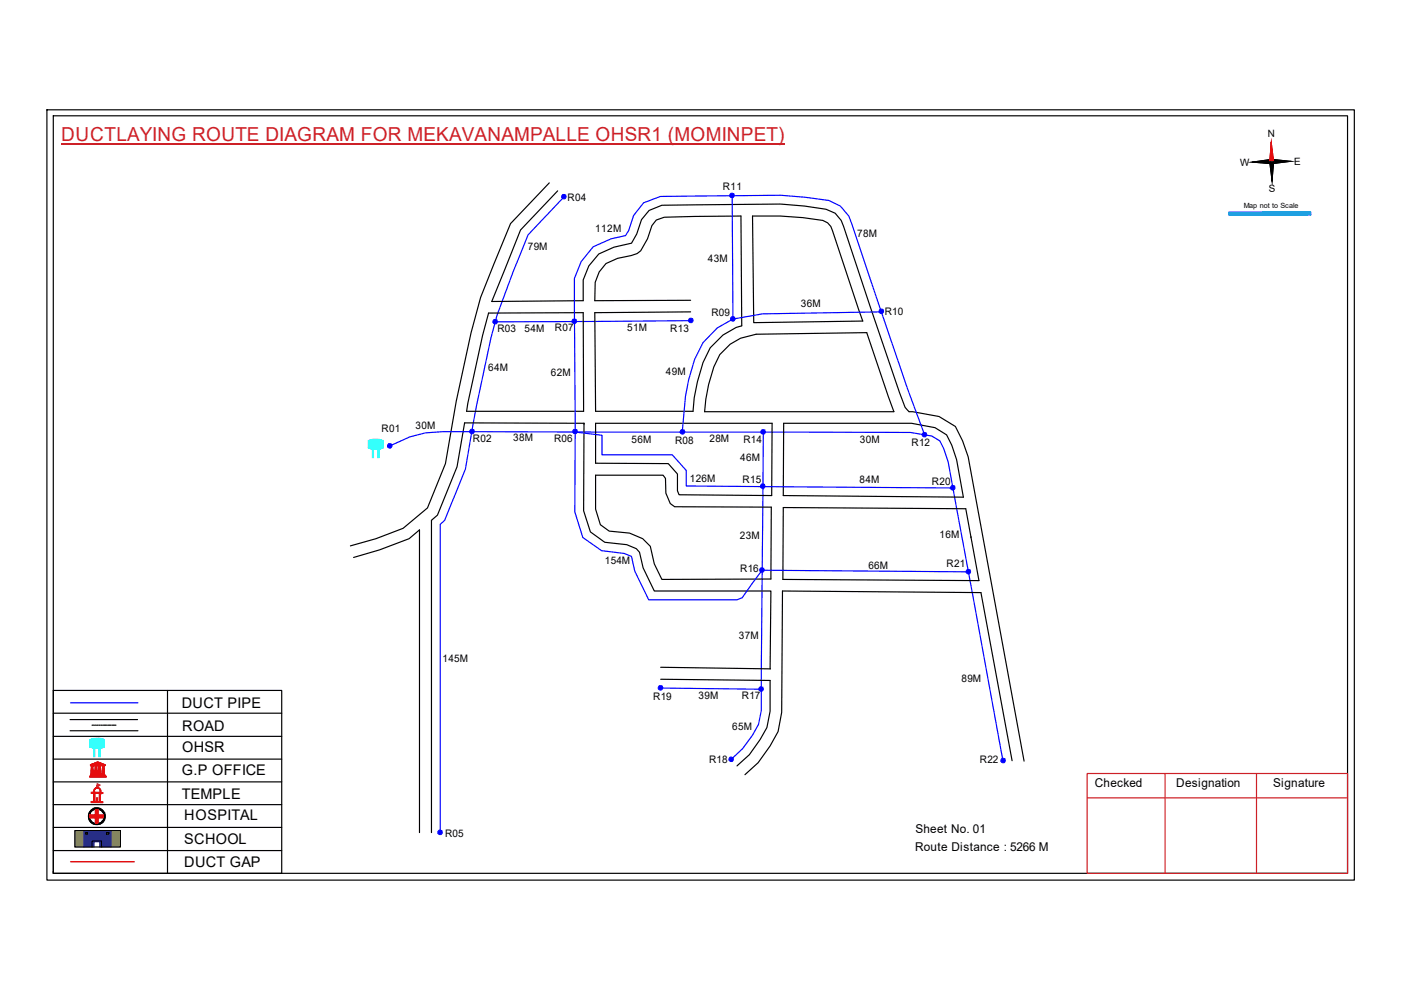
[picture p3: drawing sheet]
<svg xmlns="http://www.w3.org/2000/svg" width="297mm" height="210mm" viewBox="0 0 297 210" stroke-linecap="round" stroke-linejoin="round" font-family="sans-serif">
<path d="M11.3 151.2h48.4M11.3 156.1h48.4M14.9 152.6h14.3M14.9 154.9h14.3M35.5 146.4v38.8M11.3 175.4h48.4M11.3 161h48.4M11.3 165.8h48.4M11.3 170.6h48.4M11.3 180.3h48.4" fill="none" stroke="#000" stroke-width=".25"/>
<path d="M21 158.6h.3v1.8h-.3z" fill-rule="evenodd" fill="#0ffffc"/>
<path d="M21 158.6h.3v1.8h-.3z" fill="none" stroke="#0ffffc" stroke-width=".21"/>
<path d="M19.9 158.6h.2v1.8h-.2z" fill-rule="evenodd" fill="#0ffffc"/>
<path d="M19 156.9l1.6-.4 1.5 .3v1.6l-1.5 .3-1.6-.4zM19.9 158.6h.2v1.8h-.2z" fill="none" stroke="#0ffffc" stroke-width=".21"/>
<path d="M19 156.8a4 4 0 0 1 3.1 0v1.7a4.5 4.5 0 0 1-3-.1z" fill-rule="evenodd" fill="#0ffffc"/>
<path d="M19 156.8a4 4 0 0 1 3.1 0v1.7a4.5 4.5 0 0 1-3-.1z" fill="none" stroke="#0ffffc" stroke-width=".21"/>
<path d="M19 164.6h3.5v.2h-3.5zM19.2 164.3h3.1v.2h-3.1zM19.2 162.1l1.5-.6 1.6 .7zM19.3 162.4l.6-.1-.2 .1 .1 1.7h-.5l.1-1.7zM19.3 164.2h2.8v.1h-2.8zM19.5 162.1l1.2-.5 1.3 .5zM20.1 162.3h.5v1.8h-.5zM20.7 161.7l.2 .1-.2 .3zM20.9 162.3h.5v1.8h-.5zM21.6 162.3l.6 .1h-.1v1.7h-.4l.1-1.7z" fill="none" stroke="#f00" stroke-width=".21"/>
<path d="M21.6 162.3h.5v1.8h-.5z" fill-rule="evenodd" fill="#f00"/>
<path d="M21.6 162.3h.5v1.8h-.5z" fill="none" stroke="#f00" stroke-width=".21"/>
<path d="M20.9 162.3h.5v1.8h-.5z" fill-rule="evenodd" fill="#f00"/>
<path d="M20.9 162.3h.5v1.8h-.5z" fill="none" stroke="#f00" stroke-width=".21"/>
<path d="M20.1 162.3h.5v1.8h-.5z" fill-rule="evenodd" fill="#f00"/>
<path d="M20.1 162.3h.5v1.8h-.5z" fill="none" stroke="#f00" stroke-width=".21"/>
<path d="M19.3 162.3h.5v1.8h-.5z" fill-rule="evenodd" fill="#f00"/>
<path d="M19.3 162.3h.5v1.8h-.5z" fill="none" stroke="#f00" stroke-width=".21"/>
<path d="M20.6 161.7h.4v.4h-.4z" fill-rule="evenodd" fill="#f00"/>
<path d="M19 164.6h3.6v.2h-3.6zM19 164.7h3.6M19.2 164.3h3.1v.2h-3.1zM19.2 164.4h3.1M19.3 164.2h2.8v.1h-2.8zM19.3 164.3h2.8M20.6 161.7h.4v.4h-.4z" fill="none" stroke="#f00" stroke-width=".21"/>
<path d="M19.2 162.1l1-.4a.94 .94 0 0 1 1.1 0l1 .4v.2h-3.1zM19.9 162.1h.7l-.1-.3zM21 161.8l-.1 .3h.7z" fill-rule="evenodd" fill="#f00"/>
<path d="M19.2 162.1l1-.4a.94 .94 0 0 1 1.1 0l1 .4v.2h-3.1zM19.9 162.1l.6-.3 .1 .3zM20.1 168.1h1l-.1 1.9-.9-.1zM20.1 167.2a.73 .73 0 0 1 .9-.2 .73 .73 0 0 1 .4 .9v.2h.4v.1h-.5v1.7l.5 .1v.2l-2.5-.1v-.2h.6v-1.8h-.5v-.1h.5v-.4zM20.1 167.3a.55 .55 0 0 1 1 0l.2 .8-1.4-.1zM20.5 169.2l.1 .6zM20.6 166.5l.1 .5zM21 161.8l.6 .3h-.7z" fill="none" stroke="#f00" stroke-width=".21"/>
<path d="M20.6 166.2l.6 .3-.5 .3z" fill="none" stroke="#e66000" stroke-width=".21"/>
<path d="M20 167.2a.8 .8 0 0 1 1.4 .3v.5l.4 .1v.1l-.5 .1v1.5l.1 .2h.4v.2h-2.5v-.3l.6-.1v-1.6h-.6v-.2h.5zM20.1 167.4l-.2 .6h1.3l-.1-.6-.2-.3h-.5zM20.1 168.3v1.6h.9v-1.7zM20.4 169.2h.3l-.1 .7h-.2z" fill-rule="evenodd" fill="#f00"/>
<path d="M20 167.2a.8 .8 0 0 1 1.4 .3v.5l.4 .1v.1l-.5 .1v1.5l.1 .2h.4v.2h-2.5v-.3l.6-.1v-1.6h-.6v-.2h.5zM20.1 167.4l.3-.3h.5l.2 .3 .1 .6h-1.3zM20.1 168.3l.9-.1v1.7h-.9zM20.4 169.2h.3l-.1 .7h-.2z" fill="none" stroke="#f00" stroke-width=".21"/>
<path d="M20.6 166.5v.5z" fill="#f00"/>
<path d="M20.6 166.5v.5z" fill="none" stroke="#f00" stroke-width=".21"/>
<path d="M20.6 166.5v.5z" fill="#f00"/>
<path d="M20.6 166.5v.5z" fill="none" stroke="#f00" stroke-width=".21"/>
<path d="M20.6 166.5v.5z" fill="#f00"/>
<path d="M20.6 166.5v.5zM20.6 166.5v.5" fill="none" stroke="#f00" stroke-width=".21"/>
<path d="M20.7 166.8l-.1 .2z" fill="#f00"/>
<path d="M20.7 166.8l-.1 .2z" fill="none" stroke="#f00" stroke-width=".21"/>
<path d="M20.7 166.8v.2z" fill="#f00"/>
<path d="M20.7 166.8v.2z" fill="none" stroke="#f00" stroke-width=".21"/>
<path d="M20.6 167h.1z" fill="#f00"/>
<path d="M20.6 167h.1z" fill="none" stroke="#f00" stroke-width=".21"/>
<path d="M20.6 167h.1z" fill="#f00"/>
<path d="M20.6 167h.1z" fill="none" stroke="#f00" stroke-width=".21"/>
<path d="M20.6 166.2l.6 .3-.6 .3z" fill-rule="evenodd" fill="#e66000"/>
<path d="M20.6 166.2l.6 .3-.6 .3z" fill="none" stroke="#e66000" stroke-width=".21"/>
<path d="M11.3 146.4h48.4v38.8h-48.4zM19.5 153.8h.4M20 153.8h.3M20.4 153.8h.4M21 153.8h.2M21.4 153.8h.3M21.9 153.8h.3M22.3 153.8h.3M22.8 153.8h.4M23.2 153.8h.4M23.7 153.8h.4M24.2 153.8h.4" fill="none" stroke="#000" stroke-width=".25"/>
<path d="M14.9 149h14.3" fill="none" stroke="#00f" stroke-width=".25"/>
<g fill="none" stroke="#000" stroke-width=".21">
<path d="M19.3 172a1.38 1.38 0 0 1 2.4 .2 1.49 1.49 0 0 1-.8 2.4 1.59 1.59 0 0 1-1.7-.8 1.59 1.59 0 0 1 .1-1.8z"/>
<circle cx="20.5" cy="173" r="1.81"/>
<circle cx="20.5" cy="173.1" r="1.78"/>
<circle cx="20.5" cy="173.1" r="1.59"/>
</g>
<path d="M18.7 173a1.81 1.81 0 0 1 3.6 0 1.81 1.81 0 0 1-3.6 0zM19.3 172a1.55 1.55 0 0 0 .2 2.2 1.55 1.55 0 0 0 2.2-.1 1.55 1.55 0 0 0-.2-2.2l-.4-.2a1.37 1.37 0 0 0-1.8 .3z" fill-rule="evenodd" fill="#000"/>
<path d="M19.1 172.8h1.2v-1.1h.5v1.1h1.1v.6h-1.1v1.1h-.5v-1.1h-1.2z" fill="none" stroke="#f00" stroke-width=".25"/>
<path d="M19.1 172.8h1.1v-1.1h.6v1.1h1.1v.6h-1.1v1.1h-.6v-1.1h-1.1z" fill-rule="evenodd" fill="#f00"/>
<path d="M19.1 172.8h1.1v-1.1h.6v1.1h1.1v.6h-1.1v1.1h-.6v-1.1h-1.1z" fill="none" stroke="#f00" stroke-width=".21"/>
<path d="M14.9 182.7h13.6" fill="none" stroke="#f00" stroke-width=".25"/>
<path d="M15.9 176.1h1.9v3.5h-1.9zM23.6 176.1h1.9v3.5h-1.9z" fill-rule="evenodd" fill="#c8c92d"/>
<path d="M15.9 176.1h1.9v3.5h-1.9zM23.6 176.1h1.9v3.5h-1.9z" fill="none" stroke="#c8c92d" stroke-width=".21"/>
<path d="M17.7 176.1h5.9v3.5h-2.5v-1.1h-1.2v1.1h-2.2zM18.2 176.5v.4h.3v-.4zM22.6 176.5v.4h.4v-.4z" fill-rule="evenodd" fill="#293189"/>
<path d="M17.7 176.1h5.9v3.5h-2.5v-1.1h-1.2v1.1h-2.2zM18.2 176.5h.3v.4h-.3zM22.6 176.5h.4v.4h-.4z" fill="none" stroke="#293189" stroke-width=".21"/>
<path d="M9.9 23.3h277.2v163.3h-277.2zM11.3 24.6h274.4v160.6h-274.4zM269.5 30.2l.2 8.2M15.9 176.1h9.6v3.5h-9.6zM18.2 176.5h.4v.4h-.4zM19.5 179.6v-1.3h2v1.3M22.6 176.5h.5v.4h-.5zM11.3 184.8v.4" fill="none" stroke="#000" stroke-width=".25"/>
<path d="M13 30.4h153.4M230.5 164h55.2v21.2h-55.2zM230.5 169.2h55.2M247 164v21.2M266.4 164v21.2" fill="none" stroke="#cd2027" stroke-width=".25"/>
<path d="M265.5 34.4l4.1-.6v.9zM269.6 33.8l4.1 .4-4.1 .5z" fill="#000"/>
<path d="M265.5 34.4l4.1-.6v.9zM269.6 33.8l4.1 .4-4.1 .5z" fill="none" stroke="#000" stroke-width=".21"/>
<path d="M269.5 30.2l.5 4.1h-.8z" fill="#f00"/>
<path d="M269.5 30.2l.5 4.1h-.8z" fill="none" stroke="#f00" stroke-width=".21"/>
<path d="M269.2 34.3h.8l-.3 4.1zM265.5 34.4l4.1-.6v.9zM269.6 33.8l4.1 .4-4.1 .5z" fill="#000"/>
<path d="M265.5 34.4l4.1-.6v.9zM269.2 34.3h.8l-.3 4.1zM269.6 33.8l4.1 .4-4.1 .5z" fill="none" stroke="#000" stroke-width=".21"/>
<path d="M269.5 30.2l.2 8.2" fill="none" stroke="#000" stroke-width=".25"/>
<path d="M269.5 30.2l.5 4.1h-.8z" fill="#f00"/>
<path d="M269.5 30.2l.5 4.1h-.8z" fill="none" stroke="#f00" stroke-width=".21"/>
<path d="M269.2 34.3h.8l-.3 4.1z" fill="#000"/>
<path d="M269.2 34.3h.8l-.3 4.1z" fill="none" stroke="#000" stroke-width=".21"/>
<path d="M269.5 30.2l.1 4.1" fill="none" stroke="#f00" stroke-width=".25"/>
<path d="M269.6 34.3l.1 4.1" fill="none" stroke="#000" stroke-width=".25"/>
<path d="M260.6 45h17.2v.6h-17.2z" fill-rule="evenodd" fill="#0093dd"/>
<path d="M260.6 45h17.2v.6h-17.2z" fill="none" stroke="#0093dd" stroke-width=".21"/>
<path d="M260.6 45h17.3v.6h-17.3z" fill="none" stroke="#0093dd" stroke-width=".25"/>
<g fill="none" stroke="#000" stroke-width=".25">
<path d="M116.5 38.8l-8.3 8.6-6.3 15.7-2 7.5-3.2 14.5-2.3 13.2-3.8 9.4-5.1 4.3-5.8 2.2-5.4 1.5M118.2 40.5l-7.8 8.3-6.1 15.1 19.4-.1v-4.4l1.1-3 2.2-2.6 3.2-1.4 3.7-.8 1.1-2 1-3 1.6-2 2.7-1.1 25.2-.2 5.1 .4 4.5 .7 2 .8 1.2 1.5 12.4 36.5 1.2 3.2 .8 .9h.8l5.6 1 3.5 2.1 1.5 3.1 1.2 3.4 11.8 64.5M159.6 45.8h5.8l4.8 .3 4.3 .6 1 .5 .6 .8 .4 .9 6.4 19.2-23.1 .3zM103.6 66.4l20.1-.1v20.9h-24.8l3.4-16.1zM146.4 63.7l-20.3 .1 .1-3.9 .8-2.2 1.5-1.8 2.4-1.1 2.9-.6 1.3-.4 .7-.6 1.5-2.6 .9-2.8 .9-1.1 1.7-.6 16.3-.3 .2 23.3a12.1 12.1 0 0 0-8.2 7.8l-1.2 4-.7 3.4-.3 2.9h-20.6l-.2-20.9 20.3-.2M154.8 73l2.2-1.3 3.3-.8 23.5-.4 5.7 16.8h-40.1a29.9 29.9 0 0 1 3.2-12.1zM123.8 89.7h-25.3l-1.6 9.3-4.2 10.2-1.2 1.1v66.2M123.8 89.7l-.1 18.6 1.5 4.5 3 2.2 4.7 .5 2 .8 .7 .8 .8 3.3 2.3 4.9h24.7l-.1 16.5M123.8 89.7h.1M126.3 89.7h37.4l-.1 15.4-19.6-.2-.4-.8v-3.6l-1.9-2.2-15.4-.1zM166.2 89.7h27l5 1 2.5 1.5 1.1 2.2 1 3.1 1.5 7.9-38.2-.3zM75 118.2l5.5-1.6 6.2-2.4 2.2-1.8v64.1"/>
<path d="M126.3 100.8h14.3l.5 .6 .1 3.2 .9 2.2 .9 .6 20.5 .1-.1 15.3-23.1 .1-1.6-3.4-.8-3.7-1.6-1.6-2.8-1.2-4.3-.4-1.9-1.3-1-3.4zM166.1 107.6l38.7 .3 2.8 15.2-41.6-.2zM205.9 113.8h.1M140.1 144l23.2 .3v6.5l-.7 3.5-1.4 2.5-2.3 3.2-2.7 2.4M140.1 141.5l23.3 .3M214.6 161.3l-6.6-35.7-42.1-.3-.2 25.7-.7 4.1-1.7 3.1-2.6 3.5-2.8 2.6"/>
</g>
<path d="M119.6 41.7l-7.6 8.1-3.2 7.9-3.4 9.2a335.2 335.2 0 0 0-6.7 32.6l-4.4 10.8-1 .9v65.3M155.2 41.5l.2 26.1M146.4 68l-41.4 .2M186.8 66.1l-25.1 .4-6.3 1.1-3.3 1.9-3 3.1-1.8 3.6-1.3 4.3-.7 3.6-.7 7.5M100 91.5l93.1 .2 4.5 .8 1.7 1 .8 1.7 .9 2.8 11.6 63.3M122 91.6l5.6 .7v4.1h14.9l3 3.3v3.3l56.6 .5M161.8 91.6l-.4 59-.6 3-1.2 2.3-2.2 2.8-2.4 2.3M196 92.2l-3.5-9.6-12-35.3-.5-1.5-1.8-2.1-2.5-1.2-5-.7-5.1-.4-25.6 .3-3.6 1.3-2.1 2.7-1 3.2-.7 1.1-3 .6-3.8 1.7-2.6 3.2-1.4 3.5 .2 30.7-.1 18.8 1.7 5.5 3.9 2.8 4.9 .5 1.5 .7 .7 3.1 2.9 6.1h18.7l1.1-.5 4.3-5.8 43.7 .3M140 145.9l21.4 .2" fill="none" stroke="#00f" stroke-width=".25"/>
<circle cx="93.3" cy="176.4" r=".49" fill="#00f"/>
<circle cx="93.3" cy="176.4" r=".49" fill="none" stroke="#00f" stroke-width=".21"/>
<circle cx="100.1" cy="91.4" r=".49" fill="#00f"/>
<circle cx="100.1" cy="91.4" r=".49" fill="none" stroke="#00f" stroke-width=".21"/>
<circle cx="121.9" cy="91.4" r=".49" fill="#00f"/>
<circle cx="121.9" cy="91.4" r=".49" fill="none" stroke="#00f" stroke-width=".21"/>
<circle cx="105" cy="68.2" r=".49" fill="#00f"/>
<circle cx="105" cy="68.2" r=".49" fill="none" stroke="#00f" stroke-width=".21"/>
<circle cx="119.6" cy="41.7" r=".49" fill="#00f"/>
<circle cx="119.6" cy="41.7" r=".49" fill="none" stroke="#00f" stroke-width=".21"/>
<circle cx="121.8" cy="68.1" r=".49" fill="#00f"/>
<circle cx="121.8" cy="68.1" r=".49" fill="none" stroke="#00f" stroke-width=".21"/>
<circle cx="146.5" cy="67.9" r=".49" fill="#00f"/>
<circle cx="146.5" cy="67.9" r=".49" fill="none" stroke="#00f" stroke-width=".21"/>
<circle cx="155.2" cy="41.4" r=".49" fill="#00f"/>
<circle cx="155.2" cy="41.4" r=".49" fill="none" stroke="#00f" stroke-width=".21"/>
<circle cx="155.4" cy="67.6" r=".49" fill="#00f"/>
<circle cx="155.4" cy="67.6" r=".49" fill="none" stroke="#00f" stroke-width=".21"/>
<circle cx="186.9" cy="66" r=".49" fill="#00f"/>
<circle cx="186.9" cy="66" r=".49" fill="none" stroke="#00f" stroke-width=".21"/>
<circle cx="196" cy="92.1" r=".49" fill="#00f"/>
<circle cx="196" cy="92.1" r=".49" fill="none" stroke="#00f" stroke-width=".21"/>
<circle cx="202" cy="103.4" r=".49" fill="#00f"/>
<circle cx="202" cy="103.4" r=".49" fill="none" stroke="#00f" stroke-width=".21"/>
<circle cx="161.7" cy="103" r=".49" fill="#00f"/>
<circle cx="161.7" cy="103" r=".49" fill="none" stroke="#00f" stroke-width=".21"/>
<circle cx="161.8" cy="91.5" r=".49" fill="#00f"/>
<circle cx="161.8" cy="91.5" r=".49" fill="none" stroke="#00f" stroke-width=".21"/>
<circle cx="144.7" cy="91.5" r=".49" fill="#00f"/>
<circle cx="144.7" cy="91.5" r=".49" fill="none" stroke="#00f" stroke-width=".21"/>
<circle cx="161.6" cy="120.8" r=".49" fill="#00f"/>
<circle cx="161.6" cy="120.8" r=".49" fill="none" stroke="#00f" stroke-width=".21"/>
<circle cx="161.4" cy="146" r=".49" fill="#00f"/>
<circle cx="161.4" cy="146" r=".49" fill="none" stroke="#00f" stroke-width=".21"/>
<circle cx="140.1" cy="145.8" r=".49" fill="#00f"/>
<circle cx="140.1" cy="145.8" r=".49" fill="none" stroke="#00f" stroke-width=".21"/>
<circle cx="155" cy="161" r=".49" fill="#00f"/>
<circle cx="155" cy="161" r=".49" fill="none" stroke="#00f" stroke-width=".21"/>
<circle cx="212.7" cy="161.2" r=".49" fill="#00f"/>
<circle cx="212.7" cy="161.2" r=".49" fill="none" stroke="#00f" stroke-width=".21"/>
<circle cx="205.3" cy="121.2" r=".49" fill="#00f"/>
<circle cx="205.3" cy="121.2" r=".49" fill="none" stroke="#00f" stroke-width=".21"/>
<path d="M100 91.5h-6.2l-3.6 .3-3.3 .8-4.3 2" fill="none" stroke="#00f" stroke-width=".25"/>
<circle cx="82.7" cy="94.5" r=".49" fill="#00f"/>
<circle cx="82.7" cy="94.5" r=".49" fill="none" stroke="#00f" stroke-width=".21"/>
<path d="M80 95.2h.4v1.8h-.4z" fill-rule="evenodd" fill="#0ffffc"/>
<path d="M80 95.2h.4v1.8h-.4z" fill="none" stroke="#0ffffc" stroke-width=".21"/>
<path d="M78.9 95.2h.3v1.8h-.3z" fill-rule="evenodd" fill="#0ffffc"/>
<path d="M78.1 93.5l1.5-.3 1.5 .3v1.5l-1.4 .3-1.6-.3zM78.9 95.2h.3v1.8h-.3z" fill="none" stroke="#0ffffc" stroke-width=".21"/>
<path d="M78.1 93.4a4 4 0 0 1 3.1 0l-.1 1.7a4.5 4.5 0 0 1-2.9-.1z" fill-rule="evenodd" fill="#0ffffc"/>
<path d="M78.1 93.4a4 4 0 0 1 3.1 0l-.1 1.7a4.5 4.5 0 0 1-2.9-.1z" fill="none" stroke="#0ffffc" stroke-width=".21"/>
<text font-size="4.1" fill="#cd2027" x="13" y="29.9">DUCTLAYING ROUTE DIAGRAM FOR MEKAVANAMPALLE OHSR1 (MOMINPET)</text>
<g font-size="3.1">
<text x="38.6" y="150">DUCT PIPE</text>
<text x="38.6" y="154.9">ROAD</text>
<text x="38.6" y="159.5">OHSR</text>
<text x="38.6" y="164.3">G.P OFFICE</text>
<text x="38.6" y="169.3">TEMPLE</text>
<text x="39.1" y="173.9">HOSPITAL</text>
<text x="39.1" y="179">SCHOOL</text>
<text x="39.1" y="183.8">DUCT GAP</text>
</g>
<g font-size="2.6">
<text x="232.1" y="167">Checked</text>
<text x="249.4" y="167">Designation</text>
<text x="270" y="167">Signature</text>
<text x="194.1" y="176.6">Sheet No. 01</text>
<text x="194" y="180.3">Route Distance : 5266 M</text>
</g>
<g font-size="2.2">
<text x="153.3" y="40.4">R11</text>
<text x="120.4" y="42.6">R04</text>
<text x="111.9" y="53.1">79M</text>
<text x="126.2" y="49.2">112M</text>
<text x="181.7" y="50.2">78M</text>
<text x="150.1" y="55.5">43M</text>
<text x="169.8" y="65.2">36M</text>
<text x="105.4" y="70.4">R03</text>
<text x="111.2" y="70.4">54M</text>
<text x="117.6" y="70.3">R07</text>
<text x="133" y="70.1">51M</text>
<text x="142.1" y="70.4">R13</text>
<text x="150.8" y="67.1">R09</text>
<text x="187.6" y="66.7">R10</text>
<text x="103.5" y="78.7">64M</text>
<text x="116.8" y="79.8">62M</text>
<text x="141.2" y="79.6">49M</text>
<text x="80.9" y="91.7">R01</text>
<text x="88.1" y="91">30M</text>
<text x="100.3" y="93.7">R02</text>
<text x="108.8" y="93.6">38M</text>
<text x="117.5" y="93.6">R06</text>
<text x="133.9" y="93.9">56M</text>
<text x="143.1" y="94.1">R08</text>
<text x="150.4" y="93.8">28M</text>
<text x="157.6" y="93.9">R14</text>
<text x="182.3" y="93.9">30M</text>
<text x="193.2" y="94.5">R12</text>
<text x="156.9" y="97.8">46M</text>
<text x="146.3" y="102.3">126M</text>
<text x="157.4" y="102.4">R15</text>
<text x="182.2" y="102.4">84M</text>
<text x="197.6" y="102.9">R20</text>
<text x="128.2" y="119.6">154M</text>
<text x="156.8" y="114.4">23M</text>
<text x="199.2" y="114.1">16M</text>
<text x="156.9" y="121.3">R16</text>
<text x="184.1" y="120.6">66M</text>
<text x="200.7" y="120.3">R21</text>
<text x="156.7" y="135.6">37M</text>
<text x="93.9" y="140.4">145M</text>
<text x="138.5" y="148.4">R19</text>
<text x="148.1" y="148.2">39M</text>
<text x="157.3" y="148.3">R17</text>
<text x="203.8" y="144.6">89M</text>
<text x="155.2" y="154.7">65M</text>
<text x="150.3" y="161.8">R18</text>
<text x="207.7" y="161.7">R22</text>
<text x="94.4" y="177.4">R05</text>
</g>
<g font-size="2.1">
<text x="268.8" y="29.1" transform="rotate(-1 268.8 29.1)">N</text>
<text x="262.9" y="35.1" transform="rotate(-1 262.9 35.1)">W</text>
<text x="274.4" y="35" transform="rotate(-1 274.4 35)">E</text>
<text x="269" y="40.7" transform="rotate(-1 269 40.7)">S</text>
</g>
<text font-size="1.5" x="263.7" y="44.2">Map not to Scale</text>
</svg>
